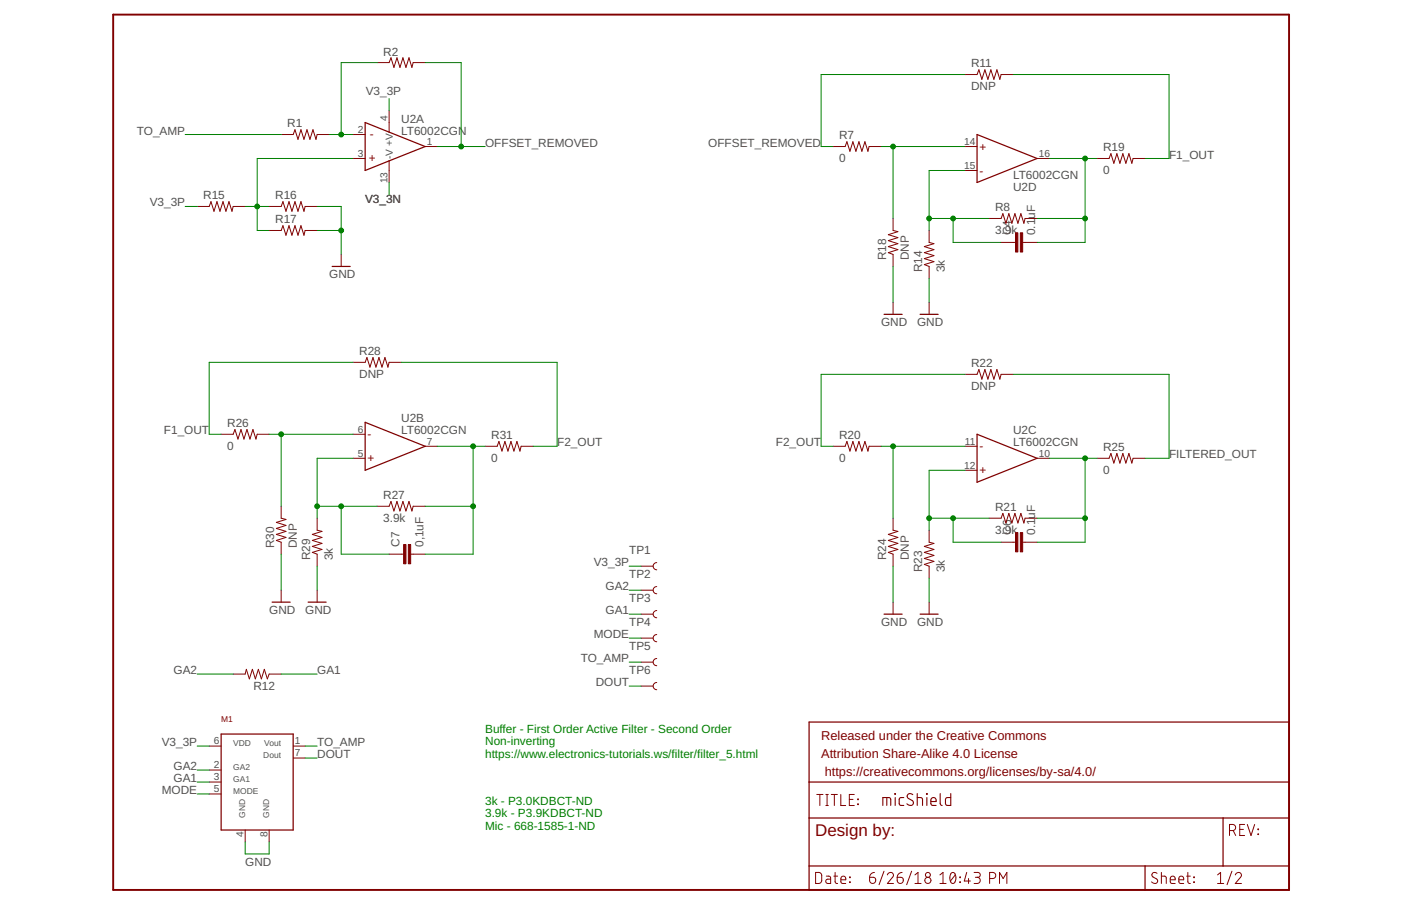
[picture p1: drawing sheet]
<svg xmlns="http://www.w3.org/2000/svg" width="432mm" height="279mm" viewBox="0 0 432 279" stroke-linecap="round" stroke-linejoin="round" font-family="sans-serif">
<g fill="none" stroke="#800000" stroke-width=".38">
<path d="M112.5 37.8l18.5 7.4-18.5 7.4zM301.1 41.5l18.5 7.4-18.5 7.4zM102.4 82.2h5.5M272.5 96.9h5.5M283.6 96.9h5.5M112.5 130.2l18.5 7.4-18.5 7.4zM301.1 133.9l18.5 7.4-18.5 7.4zM83.9 185.7h5.5M95 185.7h5.5M272.5 189.4h5.5M283.6 189.4h5.5M68.2 226.4h22.2v29.6h-22.2z"/>
<path d="M249.4 222.7h147.9v51.7h-147.9zM249.4 252.3h147.9M249.4 241.2h147.9M377 252.3v14.8M249.4 267.1h147.9M352.9 267.1v7.3"/>
</g>
<g fill="none" stroke="#800000" stroke-width=".31">
<path d="M116.2 19.3h3.7l.6-1.5 .9 3 .9-3 1 3 .9-3 .9 3 .9-3 1 3 .3-1.5h3.7M119.9 34.1v6.6M297.5 23h3.6l.6-1.5 .9 3 1-3 .9 3 .9-3 .9 3 1-3 .9 3 .3-1.5h3.8M86.7 41.5h3.7l.5-1.5 .9 3 1-3 .9 3 .9-3 .9 3 1-3 .9 3 .3-1.5h3.8M108.8 41.5h3.7M108.8 48.9h3.7M119.9 49.6v6.7M131 45.2h3.7M256.8 45.2h3.7l.5-1.5 1 3 .9-3 .9 3 .9-3 .9 3 1-3 .9 3 .4-1.5h3.7M297.5 45.2h3.6M297.5 52.6h3.6M319.6 48.9h3.7"/>
<path d="M338.1 48.9h3.7l.6-1.5 .9 3 .9-3 1 3 .9-3 .9 3 .9-3 .9 3 .4-1.5h3.7M60.8 63.7h3.7l.5-1.5 1 3 .9-3 .9 3 .9-3 .9 3 1-3 .9 3 .4-1.5h3.7M83 63.7h3.7l.5-1.5 .9 3 1-3 .9 3 .9-3 .9 3 1-3 .9 3 .3-1.5h3.7M83 71.1h3.7l.5-1.5 .9 2.9 1-2.9 .9 2.9 .9-2.9 .9 2.9 1-2.9 .9 2.9 .3-1.4h3.7M105.2 78.5v3.7M275.3 67.4v3.7l1.4 .3-2.9 1 2.9 .9-2.9 .9 2.9 .9-2.9 1 2.9 .9-2.9 .9 1.5 .6v3.7M286.4 71.1v3.7l1.4 .3-2.9 1 2.9 .9-2.9 .9 2.9 .9-2.9 1 2.9 .9-2.9 .9 1.5 .6v3.7M304.8 67.4h3.7l.6-1.5 .9 3 .9-3 1 3 .9-3 .9 3 .9-3 1 3 .3-1.5h3.7M308.5 74.8h4.5M315.2 74.8h4.4M275.3 93.3v3.6M286.4 93.3v3.6"/>
<path d="M108.8 111.7h3.7l.6-1.4 .9 2.9 1-2.9 .9 2.9 .9-2.9 .9 2.9 .9-2.9 1 2.9 .3-1.5h3.7M297.5 115.4h3.6l.6-1.4 .9 2.9 1-2.9 .9 2.9 .9-2.9 .9 2.9 1-2.9 .9 2.9 .3-1.5h3.8M68.2 133.9h3.7l.5-1.4 .9 2.9 1-2.9 .9 2.9 .9-2.9 .9 2.9 1-2.9 .9 2.9 .4-1.5h3.7M108.8 133.9h3.7M131 137.6h3.7M149.5 137.6h3.7l.6-1.5 .9 3 .9-3 .9 3 1-3 .9 3 .9-3 1 3 .3-1.5h3.7M256.8 137.6h3.7l.5-1.5 1 3 .9-3 .9 3 .9-3 .9 3 1-3 .9 3 .4-1.5h3.7M297.5 137.6h3.6M86.7 156.1v3.7l1.4 .4-2.9 .9 2.9 .9-2.9 1 2.9 .9-2.9 .9 2.9 .9-2.9 1 1.5 .5v3.7M97.7 159.8v3.7l1.5 .4-2.9 .9 2.9 .9-2.9 1 2.9 .9-2.9 .9 2.9 .9-2.9 .9 1.4 .6v3.7M108.8 141.3h3.7M116.2 156.1h3.7l.6-1.5 .9 3 .9-3 1 3 .9-3 .9 3 .9-3 1 3 .3-1.5h3.7"/>
<path d="M275.3 159.8v3.7l1.4 .4-2.9 .9 2.9 .9-2.9 1 2.9 .9-2.9 .9 2.9 .9-2.9 .9 1.5 .6v3.7M297.5 145h3.6M304.8 159.8h3.7l.6-1.5 .9 3 .9-3 1 3 .9-3 .9 3 .9-3 1 3 .3-1.5h3.7M319.6 141.3h3.7M338.1 141.3h3.7l.6-1.5 .9 3 .9-3 1 3 .9-3 .9 3 .9-3 .9 3 .4-1.5h3.7M119.9 170.9h4.5M126.6 170.9h4.4M197.6 174.6h3.7M202.4 173.5a1.11 1.11 0 0 0-1.1 1.1 1.11 1.11 0 0 0 1.1 1.1M286.4 163.5v3.7l1.4 .4-2.9 .9 2.9 .9-2.9 .9 2.9 1-2.9 .9 2.9 .9-2.9 1 1.5 .5v3.7M308.5 167.2h4.5M315.2 167.2h4.4"/>
<path d="M86.7 182v3.7M97.7 182v3.7M197.6 182h3.7M197.6 189.4h3.7M197.6 196.8h3.7M202.4 180.9a1.11 1.11 0 0 0-1.1 1.1 1.11 1.11 0 0 0 1.1 1.1M202.4 188.3a1.11 1.11 0 0 0-1.1 1.1 1.11 1.11 0 0 0 1.1 1.1M202.4 195.7a1.11 1.11 0 0 0-1.1 1.1 1.11 1.11 0 0 0 1.1 1.1M275.3 185.7v3.7M286.4 185.7v3.7M71.9 207.9h3.7l.3-1.5 1 3 .9-3 .9 3 .9-3 1 3 .9-3 .9 3 .6-1.5h3.7M197.6 204.2h3.7"/>
<path d="M197.6 211.6h3.7M202.4 203.1a1.11 1.11 0 0 0-1.1 1.1 1.11 1.11 0 0 0 1.1 1.1M202.4 210.5a1.11 1.11 0 0 0-1.1 1.1 1.11 1.11 0 0 0 1.1 1.1M64.5 230.1h3.7M64.5 237.5h3.7M90.4 230.1h3.6M90.4 233.8h3.6M64.5 241.2h3.7M64.5 244.9h3.7M75.6 256v3.7M83 256v3.7M251.7 245h1.9"/>
<path d="M252.7 245v3.4M254.5 245h.8M254.5 248.4h.8M254.9 245v3.4M256.2 245h1.9M257.2 245v3.4M259.1 245v3.4h1.5M261.8 246.5h1.1M263.3 245h-1.5v3.4h1.5M264.4 246.4l.1 .2zM264.4 247.9l.1 .2zM378.9 256.1h1a.94 .94 0 0 0 .9-.9 .94 .94 0 0 0-.9-.9h-1v3.4"/>
<path d="M380.1 256.1l.8 1.6M382.1 255.8h1.1M383.6 254.3h-1.5v3.4h1.5M384.4 254.3l1.2 3.4 1.1-3.4M387.7 255.7l.2 .2zM387.7 257.2l.2 .2zM251.4 269l1.2 .1 .6 .6v2.1l-.4 .5-1.4 .2zM254.7 270.2h.9l.4 .5v1.8h-.9a.67 .67 0 0 1-.6-.7 .67 .67 0 0 1 .6-.7h.9M257 270.2h1.1M257.4 269v3.1l.2 .3 .5 .1M259.2 271.3h1.5a.79 .79 0 0 0-.6-1.1 .79 .79 0 0 0-.9 .7l.1 1.3 1.4 .3M261.9 270.5l.1 .2z"/>
<path d="M261.9 272l.1 .2zM268 270.6h1.2a.95 .95 0 0 1 .7 1 .95 .95 0 0 1-1 .8 .95 .95 0 0 1-.9-.9zM269.5 269l-.9 .4-.4 .5-.2 .7M272.5 268.7l-1.6 4.1M273.5 269.8a.93 .93 0 0 1 1.3-.7 .93 .93 0 0 1 .3 1.5l-1.6 1.9h1.9M276.5 270.6h1.2a.95 .95 0 0 1 .7 1 .95 .95 0 0 1-1 .8 .95 .95 0 0 1-.9-.9zM278 269l-.9 .4-.4 .5-.2 .7M281 268.7l-1.6 4.1M282 272.5h1.9M282 269.8l.9-.8v3.5M289.7 272.5h1.9M289.7 269.8l.9-.8v3.5"/>
<path d="M293.1 269.3a.79 .79 0 0 1 .9-.2 .79 .79 0 0 1 .5 .8 1.96 1.96 0 0 1-.8 2.6 2.08 2.08 0 0 1-.6-3.2zM294.4 269.8l-1.5 1.9M295.8 272l.2 .2zM295.8 270.5l.2 .2zM297.9 269l-.7 2.7h1.9M298.5 270.9v1.6M300.2 269h1.2a.75 .75 0 0 1 .7 .8 .75 .75 0 0 1-.7 .8h-.8M301.2 270.6a.95 .95 0 0 1 .9 .9 .95 .95 0 0 1-.9 1h-1M305 270.9h1a.94 .94 0 0 0 .9-.9 .94 .94 0 0 0-.9-1h-1v3.5M308.1 272.5v-3.5l1.1 1.9 1.1-1.9v3.5M356.6 269.3a.85 .85 0 0 0-1.3-.1 .85 .85 0 0 0 .1 1.3l1 .5a.82 .82 0 0 1 .2 1.2 .82 .82 0 0 1-1.2 .1l-.5-.3M357.9 270.2h1.2l.2 .2 .2 2.1"/>
<path d="M357.9 269v3.5M360.7 271.3h1.5a.8 .8 0 0 0-.5-1.1 .8 .8 0 0 0-1 .7v1.2l.2 .3 1.3 .1M363.3 271.3h1.5a.79 .79 0 0 0-.5-1.1 .79 .79 0 0 0-1 .7l.1 1.3 .5 .3h.9M365.7 270.2h1.2M366.1 269v3.1l.2 .3 .6 .1M367.9 272l.2 .2zM367.9 270.5l.2 .2zM375.3 272.5h1.8M375.3 269.8l.9-.8v3.5M379.7 268.7l-1.5 4.1M380.7 269.8a.93 .93 0 0 1 1.3-.7 .93 .93 0 0 1 .3 1.5l-1.6 1.9h1.9"/>
<circle cx="286" cy="271.5" r=".95"/>
<circle cx="286" cy="269.8" r=".76"/>
</g>
<g fill="#800000" stroke="#800000" stroke-width=".31">
<path d="M314.5 71.8h.7v5.9h-.7z"/>
<path d="M313 71.8h.7v5.9h-.7z"/>
<path d="M314.5 164.3h.7v5.9h-.7z"/>
<path d="M313 164.3h.7v5.9h-.7z"/>
<path d="M125.9 167.9h.7v6h-.7z"/>
<path d="M124.4 167.9h.7v6h-.7z"/>
</g>
<path d="M34.9 4.5h362.4v269.9h-362.4z" fill="none" stroke="#800000" stroke-width=".59"/>
<g fill="none" stroke="#800000" stroke-width=".34">
<path d="M272.1 248.4v-2.4l2.2 .1 .2 .5v1.8M273.3 246v2.4M275.8 244.7l.2 .2zM275.9 246v2.4M278.6 246h-1l-.5 .6 .1 1.5 .4 .3h1M281.3 245a.91 .91 0 0 0-1.3-.1 .91 .91 0 0 0 0 1.4l1.1 .6a.88 .88 0 0 1 .2 1.2 .88 .88 0 0 1-1.2 .2l-.6-.4M282.7 246h1.2l.3 .2 .1 2.2M282.7 244.7v3.7M285.6 244.7l.2 .2zM285.7 246v2.4M286.9 247.2h1.6a.86 .86 0 0 0-.5-1.2 .86 .86 0 0 0-1.1 .8v1l.2 .5 1.4 .1M289.8 244.7v3.1l.2 .5 .4 .1"/>
<path d="M293 244.7v3.7l-1.3-.1-.3-.5 .1-1.6 .3-.2h1.2"/>
</g>
<g fill="none" stroke="#008000" stroke-width=".31">
<path d="M116.2 19.3h-11v22.2M131 19.3h11.1v25.9M119.9 30.4v3.7M297.5 23h-44.4v22.2h3.7M312.3 23h48v25.9h-7.4M57.1 41.5h29.6M101.5 41.5h7.3M108.8 48.9h-29.5v22.2h3.7M119.9 56.3v3.7M134.7 45.2h14.8M271.6 45.2h25.9M275.3 45.2v22.2"/>
<path d="M297.5 52.6h-11.1v18.5M323.3 48.9h14.8M334.4 48.9v25.9h-14.8M57.1 63.7h3.7M75.6 63.7h7.4M97.7 63.7h7.5v14.8M97.7 71.1h7.5M286.4 67.4h18.4M293.8 67.4v7.4h14.7M319.6 67.4h14.8M275.3 82.2v11.1M286.4 85.9v7.4"/>
<path d="M108.8 111.7h-44.3v22.2h3.7M123.6 111.7h48.1v25.9h-7.4M297.5 115.4h-44.4v22.2h3.7M312.3 115.4h48v25.9h-7.4M83 133.9h25.8M86.7 133.9v22.2M134.7 137.6h14.8M145.8 137.6v33.3h-14.8M271.6 137.6h25.9M275.3 137.6v22.2M97.7 156.1h18.5M105.2 156.1v14.8h14.7"/>
<path d="M108.8 141.3h-11.1v18.5M131 156.1h14.8M286.4 159.8h18.4M293.8 159.8v7.4h14.7M297.5 145h-11.1v18.5M319.6 159.8h14.8M323.3 141.3h14.8M334.4 141.3v25.9h-14.8M86.7 170.9v11.1M97.7 174.6v7.4M193.9 174.6h3.7M275.3 174.6v11.1"/>
<path d="M286.4 178.3v7.4M193.9 196.8h3.7M193.9 189.4h3.7M193.9 182h3.7M60.8 207.9h11.1M86.7 207.9h11M193.9 204.2h3.7M193.9 211.6h3.7M60.8 230.1h3.7M60.8 237.5h3.7M94 230.1h3.7M94 233.8h3.7"/>
<path d="M60.8 244.9h3.7M60.8 241.2h3.7M75.6 259.7v3.7h7.4v-3.7"/>
</g>
<g fill="#008000" stroke="#008000" stroke-width=".31">
<circle cx="105.2" cy="41.5" r=".74"/>
<circle cx="105.2" cy="71.1" r=".74"/>
<circle cx="79.3" cy="63.7" r=".74"/>
<circle cx="142.1" cy="45.2" r=".74"/>
<circle cx="275.3" cy="45.2" r=".74"/>
<circle cx="286.4" cy="67.4" r=".74"/>
<circle cx="293.8" cy="67.4" r=".74"/>
<circle cx="334.4" cy="67.4" r=".74"/>
<circle cx="334.4" cy="48.9" r=".74"/>
<circle cx="275.3" cy="137.6" r=".74"/>
<circle cx="286.4" cy="159.8" r=".74"/>
<circle cx="293.8" cy="159.8" r=".74"/>
<circle cx="334.4" cy="159.8" r=".74"/>
<circle cx="334.4" cy="141.3" r=".74"/>
<circle cx="86.7" cy="133.9" r=".74"/>
<circle cx="97.7" cy="156.1" r=".74"/>
<circle cx="105.2" cy="156.1" r=".74"/>
<circle cx="145.8" cy="156.1" r=".74"/>
<circle cx="145.8" cy="137.6" r=".74"/>
</g>
<text font-size="5.2" fill="#800000" x="251.2" y="257.8">Design by:</text>
<g font-size="4" fill="#800000">
<text x="253.1" y="228.2">Released under the Creative Commons</text>
<text x="253.1" y="233.8">Attribution Share-Alike 4.0 License</text>
<text x="254.2" y="239.3">https://creativecommons.org/licenses/by-sa/4.0/</text>
</g>
<g font-size="3.6" fill="#505050">
<text x="118.1" y="17.1">R2</text>
<text x="299.3" y="20.8">R11</text>
<text x="112.7" y="29.3">V3_3P</text>
<text x="299.3" y="27.8">DNP</text>
<text x="42.2" y="41.5">TO_AMP</text>
<text x="88.5" y="39.3">R1</text>
<text x="123.6" y="41.5">LT6002CGN</text>
<text x="123.6" y="37.8">U2A</text>
<text x="149.5" y="45.2">OFFSET_REMOVED</text>
<text x="218.3" y="45.2">OFFSET_REMOVED</text>
<text x="258.6" y="43">R7</text>
<text x="340" y="46.7">R19</text>
<text x="258.6" y="50">0</text>
<text x="340" y="53.7">0</text>
<text x="360.3" y="48.9">F1_OUT</text>
<text x="312.2" y="55.2">LT6002CGN</text>
<text x="312.2" y="58.9">U2D</text>
<text x="46.1" y="63.7">V3_3P</text>
<text x="62.6" y="61.5">R15</text>
<text x="84.8" y="61.5">R16</text>
<text x="112.5" y="62.6">V3_3N</text>
<text x="306.7" y="65.2">R8</text>
<text x="84.8" y="68.9">R17</text>
<text x="306.7" y="72.2">3.9k</text>
<text x="311.7" y="72.5" transform="rotate(-90 311.7 72.5)">C4</text>
<text x="319.1" y="72.5" transform="rotate(-90 319.1 72.5)">0.1uF</text>
<text x="273.1" y="80.3" transform="rotate(-90 273.1 80.3)">R18</text>
<text x="280.1" y="80.3" transform="rotate(-90 280.1 80.3)">DNP</text>
<text x="101.4" y="85.9">GND</text>
<text x="284.2" y="84" transform="rotate(-90 284.2 84)">R14</text>
<text x="291.2" y="84" transform="rotate(-90 291.2 84)">3k</text>
<text x="271.6" y="100.6">GND</text>
<text x="282.7" y="100.6">GND</text>
<text x="110.7" y="109.6">R28</text>
<text x="299.3" y="113.3">R22</text>
<text x="110.7" y="116.6">DNP</text>
<text x="299.3" y="120.2">DNP</text>
<text x="70" y="131.7">R26</text>
<text x="123.6" y="130.2">U2B</text>
<text x="50.5" y="133.9">F1_OUT</text>
<text x="123.6" y="133.9">LT6002CGN</text>
<text x="151.4" y="135.4">R31</text>
<text x="171.7" y="137.6">F2_OUT</text>
<text x="239.1" y="137.6">F2_OUT</text>
<text x="258.6" y="135.4">R20</text>
<text x="312.2" y="137.6">LT6002CGN</text>
<text x="312.2" y="133.9">U2C</text>
<text x="70" y="138.7">0</text>
<text x="151.4" y="142.4">0</text>
<text x="258.6" y="142.4">0</text>
<text x="340" y="139.1">R25</text>
<text x="360.3" y="141.3">FILTERED_OUT</text>
<text x="340" y="146.1">0</text>
<text x="118.1" y="153.9">R27</text>
<text x="118.1" y="160.9">3.9k</text>
<text x="306.7" y="157.6">R21</text>
<text x="306.7" y="164.6">3.9k</text>
<text x="311.7" y="165" transform="rotate(-90 311.7 165)">C6</text>
<text x="319.1" y="165" transform="rotate(-90 319.1 165)">0.1uF</text>
<text x="84.5" y="169.1" transform="rotate(-90 84.5 169.1)">R30</text>
<text x="91.5" y="169.1" transform="rotate(-90 91.5 169.1)">DNP</text>
<text x="95.6" y="172.8" transform="rotate(-90 95.6 172.8)">R29</text>
<text x="102.6" y="172.8" transform="rotate(-90 102.6 172.8)">3k</text>
<text x="123.1" y="168.7" transform="rotate(-90 123.1 168.7)">C7</text>
<text x="130.5" y="168.7" transform="rotate(-90 130.5 168.7)">0,1uF</text>
<text x="193.9" y="170.9">TP1</text>
<text x="273.1" y="172.8" transform="rotate(-90 273.1 172.8)">R24</text>
<text x="280.1" y="172.8" transform="rotate(-90 280.1 172.8)">DNP</text>
<text x="183" y="174.6">V3_3P</text>
<text x="193.9" y="178.3">TP2</text>
<text x="284.2" y="176.5" transform="rotate(-90 284.2 176.5)">R23</text>
<text x="291.2" y="176.5" transform="rotate(-90 291.2 176.5)">3k</text>
<text x="186.6" y="182">GA2</text>
<text x="193.9" y="185.7">TP3</text>
<text x="83" y="189.4">GND</text>
<text x="94.1" y="189.4">GND</text>
<text x="186.6" y="189.4">GA1</text>
<text x="183" y="196.8">MODE</text>
<text x="193.9" y="193.1">TP4</text>
<text x="271.6" y="193.1">GND</text>
<text x="282.7" y="193.1">GND</text>
<text x="193.9" y="200.5">TP5</text>
<text x="53.5" y="207.9">GA2</text>
<text x="97.8" y="207.9">GA1</text>
<text x="179" y="204.2">TO_AMP</text>
<text x="193.9" y="207.9">TP6</text>
<text x="78.1" y="212.7">R12</text>
<text x="183.6" y="211.6">DOUT</text>
<text x="49.8" y="230.1">V3_3P</text>
<text x="97.8" y="230.1">TO_AMP</text>
<text x="97.8" y="233.8">DOUT</text>
<text x="53.5" y="237.5">GA2</text>
<text x="49.8" y="244.9">MODE</text>
<text x="53.5" y="241.2">GA1</text>
<text x="75.6" y="267.1">GND</text>
</g>
<g font-size="3.6" fill="#800000">
<text x="114" y="42.6">-</text>
<text x="301.9" y="46.7">+</text>
<text x="113.7" y="50">+</text>
<text x="301.9" y="54.1">-</text>
<text x="113.3" y="135">-</text>
<text x="113.3" y="142.4">+</text>
<text x="301.9" y="138.7">-</text>
<text x="301.9" y="146.1">+</text>
</g>
<g font-size="3.6" fill="#008000">
<text x="149.5" y="226">Buffer - First Order Active Filter - Second Order</text>
<text x="149.5" y="229.9">Non-inverting</text>
<text x="149.5" y="233.8">https://www.electronics-tutorials.ws/filter/filter_5.html</text>
<text x="149.5" y="248.2">3k - P3.0KDBCT-ND</text>
<text x="149.5" y="252.1">3.9k - P3.9KDBCT-ND</text>
<text x="149.5" y="256">Mic - 668-1585-1-ND</text>
</g>
<g font-size="3.1" fill="#505050">
<text x="110.3" y="41">2</text>
<text x="119.4" y="37.3" transform="rotate(-90 119.4 37.3)">4</text>
<text x="131.6" y="44.7">1</text>
<text x="297.1" y="44.7">14</text>
<text x="110.3" y="48.4">3</text>
<text x="121" y="49.2" transform="rotate(-90 121 49.2)">-V +V</text>
<text x="297.1" y="52.1">15</text>
<text x="320.2" y="48.4">16</text>
<text x="119.4" y="56.6" transform="rotate(-90 119.4 56.6)">13</text>
<text x="110.3" y="133.4">6</text>
<text x="131.6" y="137.1">7</text>
<text x="297.4" y="137.1">11</text>
<text x="110.3" y="140.8">5</text>
<text x="320.2" y="140.8">10</text>
<text x="297.1" y="144.5">12</text>
<text x="65.9" y="229.6">6</text>
<text x="90.9" y="229.6">1</text>
<text x="90.9" y="233.3">7</text>
<text x="65.9" y="237">2</text>
<text x="65.9" y="240.6">3</text>
<text x="65.9" y="244.3">5</text>
<text x="75" y="258.2" transform="rotate(-90 75 258.2)">4</text>
<text x="82.4" y="258.2" transform="rotate(-90 82.4 258.2)">8</text>
</g>
<text font-size="2.6" fill="#800000" x="68.2" y="222.7">M1</text>
<g font-size="2.6" fill="#505050">
<text x="71.9" y="230.1">VDD</text>
<text x="81.2" y="233.8">Dout</text>
<text x="81.4" y="230.1">Vout</text>
<text x="71.9" y="237.5">GA2</text>
<text x="71.9" y="241.2">GA1</text>
<text x="71.9" y="244.9">MODE</text>
<text x="75.6" y="252.3" transform="rotate(-90 75.6 252.3)">GND</text>
<text x="83" y="252.3" transform="rotate(-90 83 252.3)">GND</text>
</g>
</svg>
